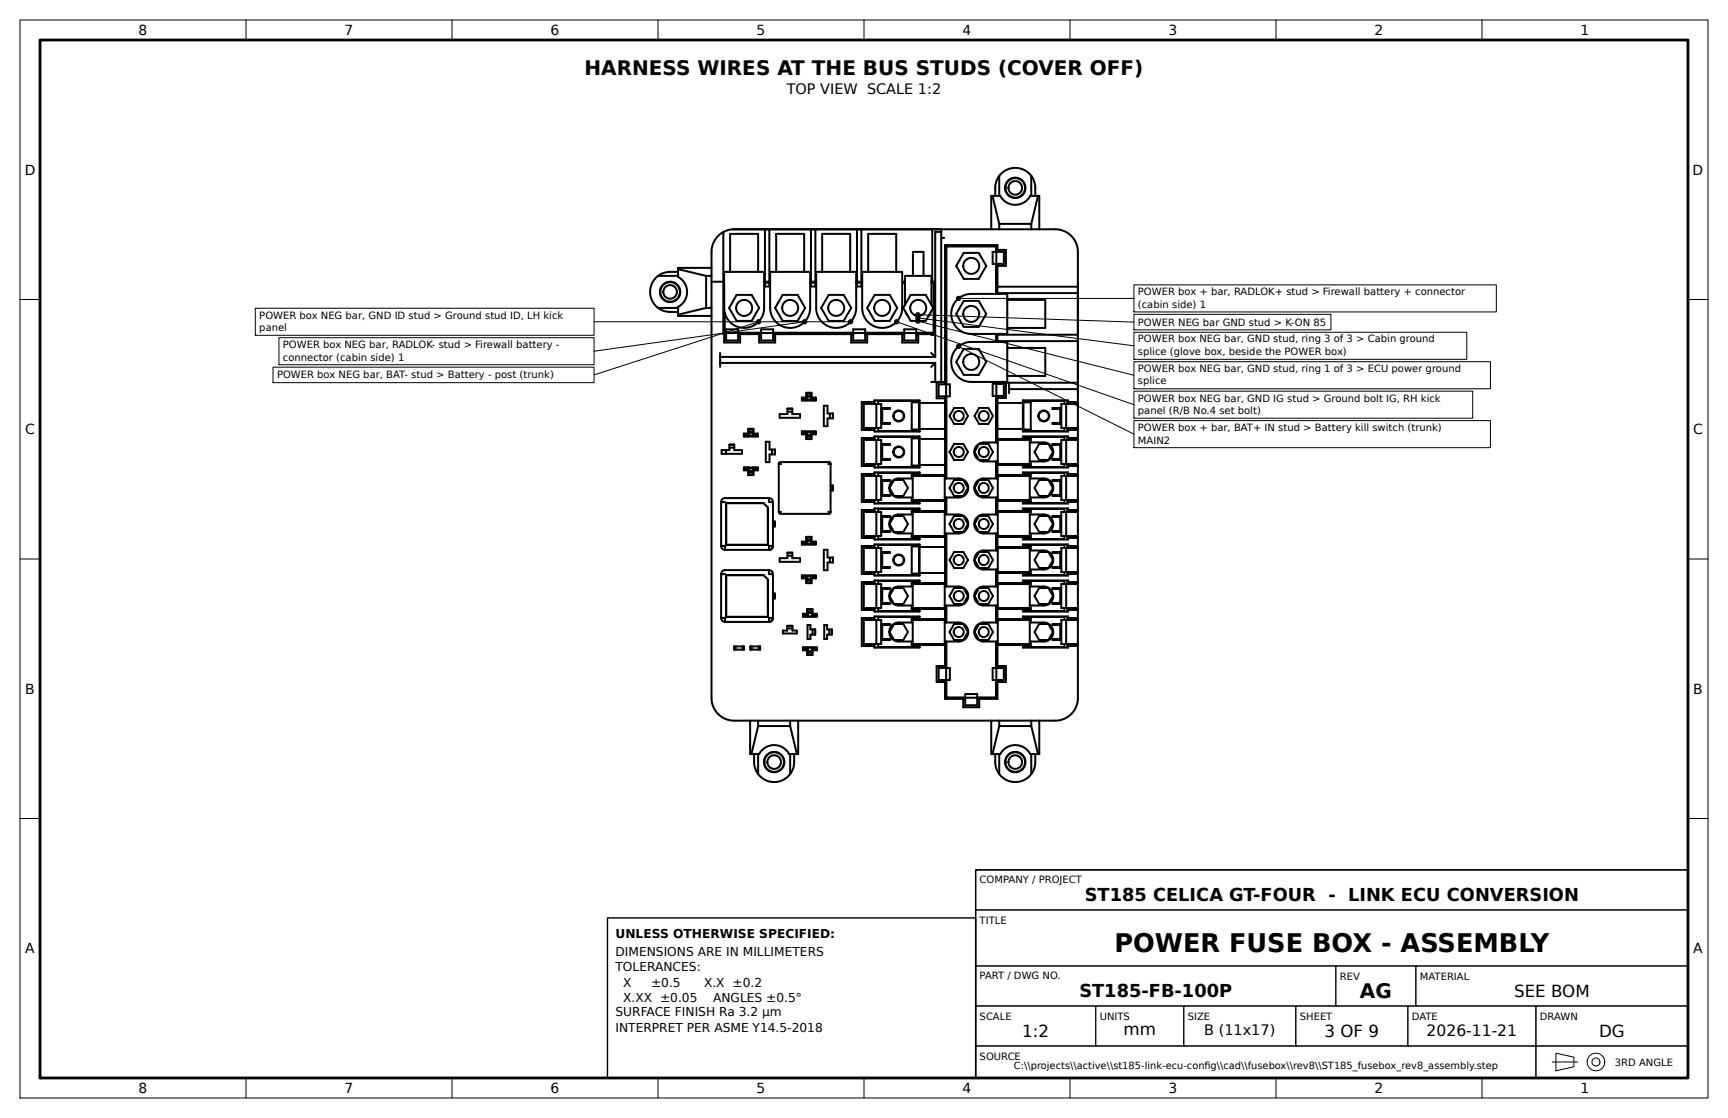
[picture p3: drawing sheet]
<svg xmlns="http://www.w3.org/2000/svg" width="432mm" height="279mm" viewBox="0 0 432 279" stroke-linecap="round" stroke-linejoin="round" font-family="sans-serif">
<g fill="none" stroke="#000" stroke-width=".5">
<path d="M180.7 58v25.5h.7M183.2 57.3h80.5a5.7 5.7 0 0 1 5.6 5.6v111.5a5.6 5.6 0 0 1-5.6 5.7h-80.3a5.6 5.6 0 0 1-5.6-5.7v-111.5a5.7 5.7 0 0 1 2.9-4.9M183.2 57.3l-1.3 .2-1.2 .5M183.4 57.3h-.2M191.1 57.3v14.3h1.1v-14.3M202.6 57.3v14.3h1.1v-14.3M214.1 57.3v14.3h1.1v-14.3M233 57.3v13.1M235.2 59.5h.7M235.2 57.9h-1.5v31.3M235.2 57.3v38.2M247.7 57.3v-8.3h2.2a4.3 4.3 0 0 0 7.5 0h2.3v8.3"/>
<path d="M248 49l1.7 7M249.7 44a5 5 0 0 1 8 0M249.7 44l-.6 .9-.3 1.1-.1 3M249.7 44v5M249.7 56v1.3M249.7 56h8M257.7 44l.6 .9 .3 1.1 .1 3M257.7 44v5M257.7 56v1.3M259.4 49l-1.7 7M164.4 68.9a5 5 0 0 0 0 8M164.4 76.9l1 .6 1.1 .4 2.9 .1"/>
<path d="M164.4 68.9h5M164.4 76.9h5M169.4 68h-2.9l-1.1 .4-1 .5M169.4 67.3l7 1.6M176.4 68.9h1.4M176.4 76.9h1.4M176.4 76.9l-7 1.7M176.4 68.9v8M177.8 67h-8.4v2.2a4.2 4.2 0 0 1 0 7.5v2.3h8.4M177.8 70.4h3.1M181.1 78.2v5.1M182.4 68v-9.5h7v9.5"/>
<path d="M182.4 68h7M182.4 68h-1.5v15.2M184.1 73.7h3.7l1.9 3.2-1.9 3.3h-3.7l-1.9-3.3zM189.4 68h1.5v8.9a5 5 0 0 1-5 5 5 5 0 0 1-5-5M190.9 70.4h1.5M190.9 70.8h.2M190.9 70.6h.2M191.1 70.7h1.1M192.2 70.8h.2M192.2 70.6h.2M193.9 68v-9.5h7v9.5M193.9 68h7"/>
<path d="M193.9 68h-1.5v8.9a5 5 0 0 0 5 5 5 5 0 0 0 5-5v-8.9h-1.5M195.6 73.7h3.7l1.9 3.2-1.9 3.3h-3.7l-1.9-3.3zM202.4 70.4h1.5M202.4 70.8h.2M202.4 70.6h.2M202.6 70.7h1.1M203.7 70.8h.2M203.7 70.6h.2M205.4 68v-9.5h7v9.5M205.4 68h7M205.4 68h-1.5v8.9a5 5 0 0 0 5 5 5 5 0 0 0 5-5v-8.9h-1.5M207.1 73.7h3.7l1.9 3.2-1.9 3.3h-3.7l-1.9-3.3z"/>
<path d="M213.9 70.4h1.5M213.9 70.8h.2M213.9 70.6h.2M214.1 70.7h1.1M215.2 70.8h.2M215.2 70.6h.2M216.9 68v-9.5h7v9.5M216.9 68h7M216.9 68h-1.5v8.9a5 5 0 0 0 5 5 5 5 0 0 0 5-5v-8.9h-1.5M218.6 73.7h3.7l1.9 3.2-1.9 3.3h-3.7l-1.9-3.3zM225.4 70.4h.7M225.4 70.8h.7"/>
<path d="M225.4 70.6h.7M226.3 78.1l.6 1M227.6 73.7h3.7l1.9 3.2-1.9 3.3h-3.7l-1.9-3.3zM228.1 68.9v-6h2.7v6M228.1 68.9h2.7M228.1 68.9h-2v7.3M230.8 68.9h2v7.3M232.6 78.1l-.6 1M232.8 70.4h.9M232.8 70.8h.6M232.8 70.6h.5M233.3 70.6v12.7"/>
<path d="M233.3 70.6l.1 .2M233.4 70.8v12.4M233.6 70.4v13.1h-4.7M236.3 61.6h12.7M236.3 61.6v34.4M236.5 61.4v34.6M236.5 61.4l-.2 .2M236.5 61.4h12.4M240.8 75.2h3.8l1.9 3.2-1.9 3.3h-3.8l-1.9-3.3zM240.8 63.2h3.8l1.9 3.2-1.9 3.3h-3.8l-1.9-3.3zM248 62.9h2.8v3.1h-2.8zM248.9 61.4v1.5"/>
<path d="M248.9 66v7.4M248.9 61.4l.1 .2M249 62.9v3.1M249 61.6v1.3M249 66v7.4M249.2 66v5.6M249.2 62.9v-1.6h-13.1l.1 34.7M249.2 62.4h2.1v4h-2.1M249.2 71.6v1.8M249.2 71.6h20.1M249.2 73.3h20.1M251.7 74.9h9.5v7h-9.5"/>
<path d="M251.7 74.9v7M251.7 74.9v-1.5h-9a5 5 0 0 0-5 5.1 5 5 0 0 0 5 5h9v-1.6M269.3 70.6v1M269.3 71.6v25.7M179.9 88.2v1M179.9 90.7v1M179.9 90.7h53.8M179.9 89.2v1.5M179.9 89.2h53.8M180.9 83.5v2.1h4v-2.1M180.9 83.2h.5M180.9 83.2l.2 .1"/>
<path d="M181.1 83.3h.3M181.4 83.2h3M181.4 82.3h3v2.8h-3zM184.4 83.5h5.8M184.4 83.2h5.8M184.4 83.3h5.8M189.7 83.5v2.1h4v-2.1M190.2 83.2h3M190.2 82.3h3v2.8h-3zM193.2 83.5h20M193.2 83.2h20M193.2 83.3h20"/>
<path d="M200.5 99.4v.7M201 99.6l-.5 .2M201 99.6v.5M201.4 99.6h-.4M201.5 99.1h1.3M201.5 98.2h1.3v1.2h1.1v.7h-3.5v-.7h1.1zM201.5 98.8h.1M201.5 98.9h1.3M201.6 98.9v-.5h1.1v.5M201.6 99.9h1M202.1 99.1l-.4 .1-.2 .3M202.1 99.1l.5 .1 .1 .3"/>
<path d="M202.7 98.8h.1M202.8 99.6h.5M203.3 99.6v.5M203.3 99.6l.5 .2M203.8 99.4l-.1 .7M212.7 83.5v2.1h4v-2.1M213.2 83.2h3M213.2 82.3h3v2.8h-3zM216.2 83.5h9.7M216.2 83.2h9.7M216.2 83.3h9.7M225.4 83.5v2.1h4v-2.1"/>
<path d="M225.9 82.3h3v2.8h-3zM225.9 83.2h3M228.9 80.2h1.1M228.9 83.2h4.5M228.9 83.3h4.4M232.7 83.7h1M232.7 95.5h1M232.7 88.2l1 1M233.4 83.2l-.1 .1M233.7 90.7l-1 1M233.7 90.7v4.8M233.7 95.5h1.5"/>
<path d="M234.5 96h2.8v3.1h-2.8zM235.2 95.5h.7M236.2 99.1l-.1 20.5M236.2 95.6h-2.2v3.9h2.2M236.3 99.1v20.5M236.4 96v3.1M236.5 99.1v20.5M240.8 87.2h3.8l1.9 3.2-1.9 3.3h-3.8l-1.9-3.3zM248 96h2.8v3h-2.8zM248.9 83.5v1.9M248.9 95.5v.5M248.9 99v11.6"/>
<path d="M249 96v3M249 83.5v1.9M249 95.5v.5M249 99v11.6M249.2 99v11.6M249.2 83.5v1.9M249.2 95.5v.5M249.2 83.6h20.1M249.2 85.3h20.1M249.2 95.6h20.1M251.3 95.6v3.9h-2.1M251.7 86.9h9.5v7h-9.5"/>
<path d="M251.7 86.9v7M251.7 86.9v-1.5h-9a5 5 0 0 0-5 5.1 5 5 0 0 0 5 5h9v-1.6M252.1 97.3v1M252.1 97.3h17.2M252.1 95.6v1.7M269.3 97.3v1M180.3 112.5h2v-1.4h1.2v1.4h1.9v.9h-5.1zM181.4 112.5v.9M182.3 111.9h1.2M185.9 116.8h3.5v.7h-1.1v1.2h-1.3v-1.2h-1.1zM186 117.1l.5 .2M186 108.4v.7"/>
<path d="M186 116.8v.7M186.5 108.6l-.5 .2M186.5 117.3h.4M186.5 108.6v.5M186.5 116.8v.5M186.9 116.8v.6h.2v-.6M186.9 108.5h.2v.6M186.9 108.5v.6M186.9 108.6h-.4M187 118.1h.1M187 107.2h1.3v1.2h1.1v.7h-3.5v-.7h1.1zM187 107.8h.1"/>
<path d="M187 118h1.3M187 117.8h1.3M187 107.9h1.3M187 108.1h1.3M187 117.4l.2 .3 .4 .1M187 108.5a.63 .63 0 0 1 .6-.4 .63 .63 0 0 1 .6 .4M187 108.1v.1M187.1 118v.5h1.1v-.5M187.1 107.9v-.5h1.1v.5M187.1 117h1M187.1 108.9h1M188.2 116.8l-.1 .6h.2l.1-.6"/>
<path d="M188.2 118.1h.1M188.2 107.8h.1M188.2 108.1l.1 .1M188.2 117.4l-.2 .3-.4 .1M188.3 108.5l.1 .6M188.3 108.5h-.2l.1 .6M188.3 108.6h.5M188.8 108.6v.5M188.8 116.8v.5M188.8 108.6l.5 .2M188.8 117.3h-.5M189.2 116.8l.1 .7"/>
<path d="M189.3 117.1l-.5 .2M189.3 108.4l-.1 .7M191.4 110.4h.9v1.9h1.3v1.3h-1.3v1.9h-.9zM192.9 112.3v1.3M194.6 116v11.9M194.8 103.5h2v-1.4h1.2v1.4h1.9v.9h-5.1zM195.1 115.5a.35 .35 0 0 1-.1 .4 .35 .35 0 0 1-.4 .1M195.1 115.5l-.4 .1-.1 .4M195.1 115.5h11.9M196.8 102.9h1.2M200.4 107.8h3.5v.7h-1.1v1.2h-1.3v-1.2h-1.1zM200.5 108.1l.5 .2"/>
<path d="M200.5 107.8v.7M201 108.3h.4M201 107.8v.5M201.4 107.8v.6h.2v-.6M201.4 100.1v-.6h.2v.6M201.5 109.1h.1M201.5 108.8h1.3M201.5 109h1.3M201.5 108.4l.2 .3 .4 .1M201.6 109v.5h1.1v-.5M201.6 108h1M202.7 107.8l-.1 .6h.2l.1-.6"/>
<path d="M202.7 100.1l-.1-.6h.2l.1 .6M202.7 109.1h.1M202.7 108.4l-.2 .3-.4 .1M203.3 107.8v.5M203.3 108.3h-.5M203.7 107.8l.1 .7M203.8 108.1l-.5 .2M205.9 101.4h.9v1.9h1.3v1.3h-1.3v1.9h-.9zM207 115.5a.35 .35 0 0 0 .1 .4 .35 .35 0 0 0 .4 .1M207 115.5l.4 .1 .1 .4M207.4 103.3v1.3M207.5 116v11.9"/>
<path d="M215.8 100.9h4.4v6h-4.4zM215.8 109.9h4.4v6h-4.4zM215.8 118.9h4.4v6h-4.4zM218.5 100.9v-.9h11.3v7.8h-11.3v-.9M218.5 109.9v-.9h11.3v7.8h-11.3v-.9M218.5 118.9v-.9h11.3v.9M218.5 100.4h-3.2v7h3.2M218.5 109.5h-3.2v6.9h3.2M218.5 118.5h-3.2v6.9h3.2M219 100.9v6M219 109.9v6M219 118.9v6"/>
<path d="M219.4 100.9v-.7h8.4v7.5h-8.4v-.8M219.4 109.9v-.7h8.4v7.5h-8.4v-.8M219.4 118.9v-.7h8.4v1.4M220.2 119.9h2.2M220.2 115h2.2M220.2 110.9h2.2M220.2 106h2.2M220.2 102h2.2M220.3 102v4M220.3 110.9v4.1M220.3 119.9v4.1M220.4 114.7h2"/>
<path d="M220.4 111.2h2M220.4 105.7h2M220.4 102.2h2M220.4 102v4M220.4 110.9v4.1M220.4 119.9v4.1M221.9 102v.2M221.9 105.7v.3M221.9 110.9v.3M221.9 114.7v.3M221.9 119.9v.3M223.4 119.9h2.3l1.2 2-1.2 2.1h-2.3l-1.1-2.1z"/>
<path d="M227.8 109.2h2M227.8 118.2h2M227.8 100.2h2M227.8 107.6h2M227.8 116.6h2M227.8 100.4h1.8v7.1h-1.8M227.8 109.4h1.8v7.1h-1.8M227.8 118.4h1.8v.5M227.8 118.5h1.8M227.8 116.4h1.8M227.8 109.5h1.8M227.8 107.4h1.8"/>
<path d="M227.8 100.5h1.8M228.1 119.6h-3.5a2.38 2.38 0 0 0-2.4 2.4 2.38 2.38 0 0 0 2.4 2.3h3.5M228.1 118.9h8v6h-8zM229.6 100.7h.2M229.6 107.1h.2M229.6 109.7h.2M229.6 116.1h.2M229.6 118.7h.2M229.8 118.7h6.3M229.8 116.2h6.3M229.8 109.7h6.3M229.8 107.2h6.3"/>
<path d="M229.8 100.7h6.3M236.1 119.6h3.5a2.38 2.38 0 0 1 2.3 2.4 2.38 2.38 0 0 1-2.3 2.3h-3.5M238.4 119.9h2.3l1.2 2-1.2 2.1h-2.3l-1.1-2.1zM238.4 110.9h2.3l1.2 2-1.2 2.1h-2.3l-1.1-2.1zM238.4 102h2.3l1.2 1.9-1.2 2.1h-2.3l-1.1-2.1zM244.7 119.9h2.3l1.1 2-1.1 2.1h-2.3l-1.2-2.1zM244.7 110.9h2.3l1.1 2-1.1 2.1h-2.3l-1.2-2.1zM244.7 102h2.3l1.1 1.9-1.1 2.1h-2.3l-1.2-2.1zM248.9 115.3v4.3M249 115.3v4.3M249.2 115.3v4.3M249.2 118.7h6.4"/>
<path d="M249.2 116.2h6.4M249.2 109.7h6.4M249.2 107.2h6.4M249.2 100.7h6.4M249.3 110.6h-3.5a2.38 2.38 0 0 0-2.4 2.4 2.38 2.38 0 0 0 2.4 2.3h3.5M249.3 119.6h-3.5a2.38 2.38 0 0 0-2.4 2.4 2.38 2.38 0 0 0 2.4 2.3h3.5M249.3 109.9h8v6h-8zM249.3 118.9h8v6h-8zM255.6 100.7h.1M255.6 107.1h.1M255.6 109.7h.1M255.6 109.2h2"/>
<path d="M255.6 116.1h.1M255.6 118.5h.1M255.6 118.2h2M255.6 115.9v.9h11.3v-.4M255.6 100.2h2M255.6 107.6h2M255.6 116.6h2M255.7 115.9v.6h1.9M255.7 118.5h1.9M255.7 116.4h1.9M255.7 109.5h1.9M255.7 107.4h1.9"/>
<path d="M255.7 100.5h1.9M257.3 110.6h3.5a2.38 2.38 0 0 1 2.4 2.4 2.38 2.38 0 0 1-2.4 2.3h-3.5M257.3 119.6h3.5a2.38 2.38 0 0 1 2.4 2.4 2.38 2.38 0 0 1-2.4 2.3h-3.5M257.6 118.4h-1.9v.5M257.6 115.3v1.4h8.3v-.8M257.6 109.4h-1.9v.5M257.6 100.4h-1.9v7.1h1.9M259.7 119.9h2.3l1.1 2-1.1 2.1h-2.3l-1.2-2.1zM259.7 110.9h2.3l1.1 2-1.1 2.1h-2.3l-1.2-2.1zM262.9 114.7h2.2M262.9 111.2h2.2M262.9 105.7h2"/>
<path d="M262.9 102.2h2M262.9 119.9h2.3M262.9 115h2.3M262.9 110.9h2.3M262.9 106h2.3M262.9 102h2.3M263.4 102v.2M263.4 105.7v.3M263.4 110.9v.3M263.4 114.7v.3M263.4 119.9v.3M264.9 102v4"/>
<path d="M264.9 110.9v4.1M264.9 119.9v4.1M265.1 102v4M265.1 110.9v4.1M265.1 119.9v4.1M265.9 118.9v-.7h-8.3v1.4M265.9 109.9v-.7h-8.3v1.4M265.9 100.9v-.7h-8.3v7.5h8.3v-.8M266.4 100.9v6M266.4 109.9v6M266.4 118.9v6M266.7 115.9v.5h2.6"/>
<path d="M266.7 106.9v.5h2.6M266.9 100.4v-.4h-11.3v7.8h11.3v-.4M266.9 109.5v-.5h-11.3v.9M266.9 118.5v-.5h-11.3v.9M267 100.4v.5M267 106.9v.5M267 109.5v.4M267 115.9v.5M267 118.5v.4M267.2 100.4v.5M267.2 106.9v.5M267.2 109.5v.4"/>
<path d="M267.2 115.9v.5M267.2 118.5v.4M269.3 100.9h-4.1v6h4.1M269.3 109.9h-4.1v6h4.1M269.3 118.9h-4.1v6h4.1M269.3 118.5h-2.6v.4M269.3 109.5h-2.6v.4M269.3 100.4h-2.6v.5M180.2 136.4a1 1 0 0 0 1 1M180.2 125.5h1M180.2 136.4h.5a.45 .45 0 0 1 .5 .2 .45 .45 0 0 1 0 .5v.3M180.2 125.5v10.9"/>
<path d="M181.2 137.4h10.9M181.4 125.7v10.5M181.4 136.2h10.5M181.4 125.7h9.4l1.1 1.1v9.4M181.4 125.7l.1 .1M181.5 125.8v10.3M181.5 125.8h9.3M181.5 136.1h10.4M181.5 136.1l-.1 .1M191.9 126.8v9.3M191.9 136.1v.1M192.1 124.5h-10.9a1 1 0 0 0-1 1"/>
<path d="M192.1 124.5a1 1 0 0 1 1 1M192.1 124.5v.4a.45 .45 0 0 0 .2 .6 .45 .45 0 0 0 .6 0h.2M193.1 136.4a1 1 0 0 1-1 1M193.1 136.4h-.4a.45 .45 0 0 0-.6 .2 .45 .45 0 0 0 0 .5v.3M193.1 130.3h.5v1.3h-.5M193.1 125.5v10.9M193.1 130.4l.4 .2v.7l-.4 .2M194.6 127.9l.1 .4 .4 .1M194.6 127.9a.35 .35 0 0 1 .5 .1 .35 .35 0 0 1 0 .4M194.8 139.5h2v-1.4h1.2v1.4h1.9v.9h-5.1zM195.1 128.4h11.9M196.8 138.9h1.2"/>
<path d="M200.5 135.4v.7M201 135.6l-.5 .2M201 135.6v.5M201.4 135.6h-.4M201.5 134.2h1.3v1.2h1.1v.7h-3.5v-.7h1.1zM201.5 134.9h1.3M201.5 134.8h.1M201.5 135.1h1.3M201.5 135.1v.1M201.6 134.9v-.5h1.1v.5M201.6 135.9v.2M201.6 135.9v-.4h-.2v.6"/>
<path d="M201.6 135.9h1M202.1 135.1l-.4 .1-.2 .3M202.1 135.1l.5 .1 .1 .3M202.6 135.9v-.4h.2l.1 .6M202.6 135.9l.1 .2M202.7 134.8h.1M202.7 135.1l.1 .1M202.8 135.6h.5M203.3 135.6v.5M203.3 135.6l.5 .2M203.8 135.4l-.1 .7M205.9 137.4h.9v1.9h1.3v1.3h-1.3v1.9h-.9z"/>
<path d="M207.4 139.3v1.3M207.5 127.9a.35 .35 0 0 0-.4 .1 .35 .35 0 0 0-.1 .4M207.5 127.9l-.1 .4-.4 .1M207.5 121.3h.6v1.3h-.6M207.5 121.4l.5 .2v.7l-.5 .2M215.8 127.9h4.4v6h-4.4zM215.8 136.9h4.4v6h-4.4zM218.5 124.9v.9h11.3v-.9M218.5 127.9v-.9h11.3v.9M218.5 133.9v1h11.3v-1M218.5 136.9v-.9h11.3v7.9h-11.3v-1M218.5 127.5h-3.2v6.9h3.2"/>
<path d="M218.5 136.5h-3.2v6.9h3.2M219 127.9v6M219 136.9v6M219.4 127.9v-.7h8.4v1.4M219.4 136.9v-.7h8.4v7.5h-8.4v-.8M220.2 137.9h2.2M220.2 133h2.2M220.2 128.9h2.2M220.2 124h2.2M220.3 132.7h2.1M220.3 129.2h2.1M220.3 123.7h2.1"/>
<path d="M220.3 120.2h2.1M220.3 128.9v4.1M220.3 137.9v4.1M220.4 138.2h2M220.4 128.9v4.1M220.4 137.9v4.1M221.9 123.7v.3M221.9 128.9v.3M221.9 132.7v.3M221.9 137.9v.3M223.4 128.9h2.3l1.2 2-1.2 2.1h-2.3l-1.1-2.1zM227.8 125.4h1.8"/>
<path d="M227.8 127.2h2M227.8 136.2h2M227.8 125.6h2M227.8 134.6h2M227.8 124.3v1.4h-8.4v-.8M227.8 133.3v1.4h-8.4v-.8M227.8 127.4h1.8v.5M227.8 136.4h1.8v7.1h-1.8M227.8 136.5h1.8M227.8 134.4h1.8M227.8 127.5h1.8M228.1 128.6h-3.5a2.38 2.38 0 0 0-2.4 2.4 2.38 2.38 0 0 0 2.4 2.3h3.5"/>
<path d="M228.1 127.9h8v6h-8zM229.6 127.7h.2M229.6 134.2h.2M229.6 136.7h.2M229.6 125.2h.2M229.6 124.9v.6h-1.8M229.6 133.9v.6h-1.8M229.8 136.7h6.3M229.8 134.2h6.3M229.8 127.7h6.3M229.8 125.2h6.3M236.1 128.6h3.5a2.38 2.38 0 0 1 2.3 2.4 2.38 2.38 0 0 1-2.3 2.3h-3.5"/>
<path d="M236.1 124.3v4.3M236.1 133.3v13.3M236.3 124.3v4.3M236.3 133.3v13.3M236.5 124.3v4.3M236.5 133.3v13.3M238.4 137.9h2.3l1.2 2-1.2 2.1h-2.3l-1.1-2.1zM238.4 128.9h2.3l1.2 2-1.2 2.1h-2.3l-1.1-2.1zM244.7 137.9h2.3l1.1 2-1.1 2.1h-2.3l-1.2-2.1zM244.7 128.9h2.3l1.1 2-1.1 2.1h-2.3l-1.2-2.1zM248.9 124.3v4.3M248.9 133.3v4.3"/>
<path d="M249 124.3v4.3M249 133.3v4.3M249.2 124.3v4.3M249.2 133.3v4.3M249.2 136.7h6.4M249.2 134.2h6.4M249.2 127.7h6.4M249.2 125.2h6.4M249.3 128.6h-3.5a2.38 2.38 0 0 0-2.4 2.4 2.38 2.38 0 0 0 2.4 2.3h3.5M249.3 137.6h-3.5a2.38 2.38 0 0 0-2.4 2.4 2.38 2.38 0 0 0 2.4 2.3h3.5M249.3 127.9h8v6h-8zM249.3 136.9h8v6h-8z"/>
<path d="M255.6 127.7h.1M255.6 127.2h2M255.6 134.2h.1M255.6 136.7h.1M255.6 136.2h2M255.6 124.9v.9h11.3v-.4M255.6 133.9v1h11.3v-.5M255.6 125.6h2M255.6 134.6h2M255.7 133.9v.6h1.9M255.7 124.9v.6h1.9M255.7 136.5h1.9"/>
<path d="M255.7 134.4h1.9M255.7 127.5h1.9M257.3 128.6h3.5a2.38 2.38 0 0 1 2.4 2.4 2.38 2.38 0 0 1-2.4 2.3h-3.5M257.3 137.6h3.5a2.38 2.38 0 0 1 2.4 2.4 2.38 2.38 0 0 1-2.4 2.3h-3.5M257.6 125.4h-2M257.6 136.4h-1.9v.5M257.6 133.3v1.4h8.3v-.8M257.6 127.4h-1.9v.5M257.6 124.3v1.4h8.3v-.8M259.7 137.9h2.3l1.1 2-1.1 2.1h-2.3l-1.2-2.1zM259.7 128.9h2.3l1.1 2-1.1 2.1h-2.3l-1.2-2.1zM262.9 138.2h2.2"/>
<path d="M262.9 132.7h2.2M262.9 129.2h2.2M262.9 123.7h2M262.9 120.2h2M262.9 137.9h2.3M262.9 133h2.3M262.9 128.9h2.3M262.9 124h2.3M263.4 123.7v.3M263.4 128.9v.3M263.4 132.7v.3M263.4 137.9v.3"/>
<path d="M264.9 128.9v4.1M264.9 137.9v4.1M265.1 128.9v4.1M265.1 137.9v4.1M265.9 136.9v-.7h-8.3v1.4M265.9 127.9v-.7h-8.3v1.4M266.4 127.9v6M266.4 136.9v6M266.7 133.9v.5h2.6M266.7 124.9v.5h2.6M266.9 127.5v-.5h-11.3v.9M266.9 136.5v-.5h-11.3v.9"/>
<path d="M267 124.9v.5M267 127.5v.4M267 133.9v.5M267 136.5v.4M267.2 124.9v.5M267.2 127.5v.4M267.2 133.9v.5M267.2 136.5v.4M269.3 127.9h-4.1v6h4.1M269.3 136.9h-4.1v6h4.1M269.3 136.5h-2.6v.4M269.3 127.5h-2.6v.4"/>
<path d="M180.2 154.4a1 1 0 0 0 1 1M180.2 143.5h1M180.2 154.4h.5a.45 .45 0 0 1 .5 .2 .45 .45 0 0 1 0 .5v.3M180.2 143.5v10.9M181.2 155.4h10.9M181.4 143.7v10.5M181.4 154.2h10.5M181.4 143.7h9.4l1.1 1.1v9.4M181.4 143.7l.1 .1M181.5 143.8v10.3M181.5 154.1h10.4M181.5 143.8h9.3"/>
<path d="M181.5 154.1l-.1 .1M191.9 144.8v9.3M191.9 154.1v.1M192.1 142.5h-10.9a1 1 0 0 0-1 1M192.1 142.5a1 1 0 0 1 1 1M192.1 142.5v.4a.45 .45 0 0 0 .2 .6 .45 .45 0 0 0 .6 0h.2M193.1 154.4a1 1 0 0 1-1 1M193.1 154.4h-.4a.45 .45 0 0 0-.6 .2 .45 .45 0 0 0 0 .5v.3M193.1 148.3h.5v1.3h-.5M193.1 143.5v10.9M193.1 148.4l.4 .2v.7l-.4 .2M196.7 156.4h1.3v1.2h1.1v.7h-3.5v-.7h1.1z"/>
<path d="M196.7 157h1.3M200.4 143.8h3.5v.7h-1.1v1.2h-1.3v-1.2h-1.1zM200.5 144.1l.5 .2M200.5 143.8v.7M200.7 153.4l.1 .7M201 144.3h.4M201 143.8v.5M201.2 153.7l-.5 .1M201.2 153.7v.4M201.4 143.8v.6h.2v-.6M201.5 145.1h.1M201.5 144.7v.1"/>
<path d="M201.5 145h1.3M201.5 144.8h1.3M201.5 144.4l.2 .3 .4 .1M201.6 145v.5h1.1v-.5M201.6 144h1M201.6 154.1l.1-.5h.2l-.1 .5M201.7 153.6l-.5 .1M201.7 152.2h1.3v1.2h1.1v.7h-3.5v-.7h1.1zM201.7 152.9h.1M201.7 152.9h1.3M201.7 153.1h1.3M201.8 156.2h.7v1.1h1.2v1.3h-1.2v1.1h-.7z"/>
<path d="M201.8 153.1l-.1 .1M201.8 152.9v-.5h1.1v.5M201.8 154.1h1.1M202.4 153.1l-.5 .1-.1 .4M202.4 153.1l.4 .2 .2 .3M202.7 143.8l-.1 .6h.2l.1-.6M202.7 145.1h.1M202.7 144.4l-.2 .3-.4 .1M202.8 144.7l-.1 .1M202.9 154.1v-.5h.2v.5M202.9 152.9h.1M203 153.1v.1"/>
<path d="M203 157.3v1.3M203.1 153.6l.4 .1M203.3 143.8v.5M203.3 144.3h-.5M203.5 153.7v.4M203.5 153.7l.5 .1M203.7 143.8l.1 .7M203.8 144.1l-.5 .2M204 153.4v.7M206 156.2h.7v1.1h1.2v1.3h-1.2v1.1h-.7zM207.2 157.3v1.3M215.8 145.9h4.4v6h-4.4z"/>
<path d="M215.8 154.9h4.4v6h-4.4zM218.5 154.5h-3.2v6.9h3.2M218.5 145.9v-.9h11.3v.9M218.5 151.9v1h11.3v-1M218.5 154.9v-.9h11.3v.9M218.5 145.5h-3.2v6.9h3.2M219 145.9v6M219 154.9v6M219.4 151.9v.8l10.4-.1M219.4 145.9v-.7h8.4v1.4M219.4 154.9v-.7h8.4v1.4M220.2 160h2.2"/>
<path d="M220.2 155.9h2.2M220.2 151h2.2M220.2 146.9h2.2M220.2 142h2.2M220.3 159.7h2.1M220.3 156.2h2.1M220.3 150.7h2.1M220.3 147.2h2.1M220.3 146.9v4.1M220.3 155.9v4.1M220.4 141.7h2M220.4 146.9v4.1"/>
<path d="M220.4 155.9v4.1M221.9 141.7v.3M221.9 146.9v.3M221.9 150.7v.3M221.9 155.9v.3M221.9 159.7v.3M223.4 155.9h2.3l1.2 2-1.2 2.1h-2.3l-1.1-2.1zM223.4 146.9h2.3l1.2 2-1.2 2.1h-2.3l-1.1-2.1zM227.8 145.2h2M227.8 154.2h2M227.8 154.4h1.8v.5M227.8 143.6h2"/>
<path d="M227.8 151.3v1.4M227.8 145.4h1.8v.5M227.8 154.5h1.8M227.8 152.4h1.8M227.8 145.5h1.8M227.8 143.4h1.8M228.1 146.6h-3.5a2.38 2.38 0 0 0-2.4 2.4 2.38 2.38 0 0 0 2.4 2.3h3.5M228.1 155.6h-3.5a2.38 2.38 0 0 0-2.4 2.4 2.38 2.38 0 0 0 2.4 2.3h3.5M228.1 145.9h8v6h-8zM228.1 154.9h8v6h-8zM229.6 143.2h.2M229.6 145.7h.2"/>
<path d="M229.6 152.2h6.5M229.6 154.7h.2M229.6 151.9v.6h-1.8M229.8 154.7h6.3M229.8 145.7h6.3M229.8 143.2h6.3M236.1 146.6h3.5a2.38 2.38 0 0 1 2.3 2.4 2.38 2.38 0 0 1-2.3 2.3h-3.5M236.1 155.6h3.5a2.38 2.38 0 0 1 2.3 2.4 2.38 2.38 0 0 1-2.3 2.3h-3.5M236.1 151.3v4.3M236.3 151.3v4.3M236.5 151.3v4.3M238.4 155.9h2.3l1.2 2-1.2 2.1h-2.3l-1.1-2.1z"/>
<path d="M238.4 146.9h2.3l1.2 2-1.2 2.1h-2.3l-1.1-2.1zM244.7 155.9h2.3l1.1 2-1.1 2.1h-2.3l-1.2-2.1zM244.7 146.9h2.3l1.1 2-1.1 2.1h-2.3l-1.2-2.1zM248.9 142.3v4.3M248.9 151.3v4.3M249 142.3v4.3M249 151.3v4.3M249.2 142.3v4.3M249.2 151.3v4.3M249.2 154.7h6.4M249.2 145.7h6.4M249.2 143.2h6.4"/>
<path d="M249.3 146.6h-3.5a2.38 2.38 0 0 0-2.4 2.4 2.38 2.38 0 0 0 2.4 2.3h3.5M249.3 155.6h-3.5a2.38 2.38 0 0 0-2.4 2.4 2.38 2.38 0 0 0 2.4 2.3h3.5M249.3 145.9h8v6h-8zM249.3 154.9h8v6h-8zM255.6 143.2h.1M255.6 145.7h.1M255.6 145.2h2M255.6 154.7h.1M255.6 154.2h2M255.6 142.9v1h11.3v-.5M255.6 151.9v1h11.3v-.5M255.6 143.6h2"/>
<path d="M255.7 152.2h-6.5M255.7 151.9v.6h1.9M255.7 142.9v.6h1.9M255.7 154.5h1.9M255.7 152.4h1.9M255.7 145.5h1.9M255.7 143.4h1.9M257.3 146.6h3.5a2.38 2.38 0 0 1 2.4 2.4 2.38 2.38 0 0 1-2.4 2.3h-3.5M257.3 155.6h3.5a2.38 2.38 0 0 1 2.4 2.4 2.38 2.38 0 0 1-2.4 2.3h-3.5M257.6 154.4h-1.9v.5M257.6 145.4h-1.9v.5M257.6 142.3v1.4h8.3v-.8"/>
<path d="M257.6 151.3v1.4M259.7 155.9h2.3l1.1 2-1.1 2.1h-2.3l-1.2-2.1zM259.7 146.9h2.3l1.1 2-1.1 2.1h-2.3l-1.2-2.1zM262.9 159.7h2.2M262.9 156.2h2.2M262.9 150.7h2.2M262.9 147.2h2.2M262.9 141.7h2.2M262.9 160h2.3M262.9 155.9h2.3M262.9 151h2.3M262.9 146.9h2.3"/>
<path d="M262.9 142h2.3M263.4 141.7v.3M263.4 146.9v.3M263.4 150.7v.3M263.4 155.9v.3M263.4 159.7v.3M264.9 146.9v4.1M264.9 155.9v4.1M265.1 146.9v4.1M265.1 155.9v4.1M265.9 151.9v.8l-10.3-.1M265.9 154.9v-.7h-8.3v1.4"/>
<path d="M265.9 145.9v-.7h-8.3v1.4M266.4 145.9v6M266.4 154.9v6M266.7 151.9v.5h2.6M266.7 142.9v.5h2.6M266.9 145.5v-.5h-11.3v.9M266.9 154.5v-.5h-11.3v.9M267 142.9v.5M267 145.5v.4M267 151.9v.5M267 154.5v.4M267.2 142.9v.5"/>
<path d="M267.2 145.5v.4M267.2 151.9v.5M267.2 154.5v.4M269.3 145.9h-4.1v6h4.1M269.3 154.9h-4.1v6h4.1M269.3 154.5h-2.6v.4M269.3 145.5h-2.6v.4M183.5 161.6h2.4v.7h-2.4zM183.8 161.6v.7M185.5 161.6v.7M187.5 161.6h2.4v.7h-2.4zM187.9 161.6v.7"/>
<path d="M189.6 161.6v.7M200.6 161.8h3.5v.7h-1.1v1.2h-1.3v-1.2h-1.1zM200.7 162.1l.5 .1M200.8 161.8l-.1 .7M201.2 162.2l.5 .1M201.2 161.8v.4M201.6 161.8l.1 .5h.2l-.1-.5M201.7 163h.1M201.7 162.7l.1 .1M201.7 163h1.3M201.7 162.8h1.3M201.8 162.3l.1 .3 .5 .2"/>
<path d="M201.8 163v.5h1.1v-.5M202.9 161.8v.5h.2v-.5M202.9 163h.1M203 162.3l-.2 .4-.4 .1M203 162.7v.1M203.5 161.8v.4M203.5 162.2l-.4 .1M204 161.8v.7M204 162.1l-.5 .1M218.5 160.9v1h11.3v-1M219.4 160.9v.8l10.4-.1M227.8 160.3v1.4"/>
<path d="M227.8 161.4h1.8M229.6 161.2h6.5M229.6 160.9v.6h-1.8M234.5 166.9h2.8v3h-2.8zM236.1 160.3l.1 6.6M236.2 166.5h-2.2v3.9h2.2M236.2 169.9l-.1 4.7h5.1M236.3 174.3h4.9M236.3 174.3l.2 .1M236.3 160.3v6.6M236.3 169.9v4.4M236.4 166.9v3"/>
<path d="M236.5 160.3v6.6M236.5 169.9v4.5M236.5 174.4h4.7M240.7 174.6v2.1h4v-2.1M241.2 173.4h3v2.8h-3zM241.2 174.4h3M244.2 174.3h4.8M244.2 174.4h4.7M248 166.9h2.8v3h-2.8zM248.9 160.3v6.6M248.9 169.9v4.5M249 166.9v3"/>
<path d="M249 174.3l-.1 .1M249 160.3v6.6M249 169.9v4.4M249.2 169.9v4.7h-5M249.2 166.5h2.1v3.9h-2.1M249.2 160.3v6.6M255.6 160.9v1h11.3v-.5M255.7 161.2h-6.5M255.7 160.9v.6h1.9M255.7 161.4h1.9M257.6 160.3v1.4M265.9 160.9v.8l-10.3-.1"/>
<path d="M266.7 160.9v.5h2.6M267 160.9v.5M267.2 160.9v.5M187.4 180.1v8.3h2.3a4.3 4.3 0 0 1 7.5 0h2.2v-8.3M188.4 188.4l.1 3 .4 1.1 .5 .9M189.4 193.4a5 5 0 0 0 8 0M189.4 181.5h8M189.4 180.1v1.4M189.4 188.4v5M189.4 181.5l-1.6 6.9M197.4 180.1v1.4M197.4 188.4v5"/>
<path d="M197.4 181.5l1.7 6.9M198.4 188.4v3l-.4 1.1-.6 .9M247.7 180.1v8.3h2.2a4.3 4.3 0 0 1 7.5 0h2.3v-8.3M248.7 188.4l.1 3 .3 1.1 .6 .9M249.7 193.4a5 5 0 0 0 8 0M249.7 180.1v1.4M249.7 188.4v5M249.7 181.5h8M249.7 181.5l-1.7 6.9M257.7 180.1v1.4M257.7 188.4v5M257.7 181.5l1.7 6.9"/>
<path d="M258.7 188.4l-.1 3-.3 1.1-.6 .9"/>
<circle cx="253.7" cy="46.9" r="1.7"/>
<circle cx="253.7" cy="46.9" r="2.45"/>
<circle cx="253.7" cy="46.9" r="2.55"/>
<circle cx="167.4" cy="72.9" r="1.7"/>
<circle cx="167.4" cy="72.9" r="2.45"/>
<circle cx="167.4" cy="73" r="2.55"/>
<circle cx="185.9" cy="76.9" r="2"/>
<circle cx="197.4" cy="76.9" r="2"/>
<circle cx="208.9" cy="76.9" r="2"/>
<circle cx="220.4" cy="76.9" r="2"/>
<circle cx="229.4" cy="76.9" r="2"/>
<circle cx="242.7" cy="78.5" r="2"/>
<circle cx="242.7" cy="66.5" r="2"/>
<circle cx="242.7" cy="90.5" r="2"/>
<circle cx="224.6" cy="113" r="1.25"/>
<circle cx="224.6" cy="104" r="1.25"/>
<circle cx="224.6" cy="112.9" r="1.37"/>
<circle cx="224.6" cy="103.9" r="1.37"/>
<circle cx="239.6" cy="113" r="1.25"/>
<circle cx="239.6" cy="104" r="1.25"/>
<circle cx="245.8" cy="113" r="1.25"/>
<circle cx="245.8" cy="104" r="1.25"/>
<circle cx="260.8" cy="104" r="1.38"/>
<circle cx="260.8" cy="104" r="1.25"/>
<circle cx="224.6" cy="140" r="1.25"/>
<circle cx="224.6" cy="139.9" r="1.37"/>
<circle cx="239.6" cy="122" r="1.25"/>
<circle cx="239.6" cy="140" r="1.25"/>
<circle cx="239.6" cy="131" r="1.25"/>
<circle cx="245.8" cy="122" r="1.25"/>
<circle cx="245.8" cy="131" r="1.25"/>
<circle cx="245.8" cy="140" r="1.25"/>
<circle cx="239.6" cy="158" r="1.25"/>
<circle cx="239.6" cy="149" r="1.25"/>
<circle cx="245.8" cy="158" r="1.25"/>
<circle cx="245.8" cy="149" r="1.25"/>
<circle cx="193.4" cy="190.4" r="1.7"/>
<circle cx="193.4" cy="190.4" r="2.45"/>
<circle cx="193.4" cy="190.4" r="2.55"/>
<circle cx="253.7" cy="190.4" r="1.7"/>
<circle cx="253.7" cy="190.4" r="2.45"/>
<circle cx="253.7" cy="190.4" r="2.55"/>
</g>
<g fill="none" stroke="#000" stroke-width=".25">
<path d="M5 5h421.8v269.4h-421.8zM61.5 5v5M112.9 5v5M164.4 5v5M215.9 5v5M267.4 5v5M318.9 5v5M370.3 5v5M5 74.8h5M63.8 77h84.7v6.8h-84.7zM229.3 78.7l54 1.8M229.3 79.5l54 6.9"/>
<path d="M239.5 74.6h43.8M283.3 71.2h90.6v6.8h-90.6zM283.3 78.6h49.3v3.8h-49.3zM421.8 74.8h5M68.2 91.8h80.3v3.8h-80.3zM69.7 84.4h78.8v6.8h-78.8zM148.5 80.4h64.1M189.6 80.4l-41.1 13.3M201.1 80.4l-52.6 7.4M224.1 80.4l59.2 20.7M229.3 80.3l54 13.5M239.5 86.6l43.8 21.9"/>
<path d="M283.3 83h83.2v6.8h-83.2zM283.3 90.4h89.1v6.8h-89.1zM283.3 97.8h84.7v6.7h-84.7zM283.3 105.1h89.1v6.8h-89.1zM5 139.7h5M421.8 139.7h5M5 204.5h5M243.8 217.4h178v10h-178zM421.8 204.5h5M243.8 227.4h178v14h-178zM243.8 241.4h90v10h-90zM243.8 251.4h30v10h-30z"/>
<path d="M273.8 251.4h22v10h-22zM295.8 251.4h28v10h-28zM323.8 251.4h28v10h-28zM333.8 241.4h20v10h-20zM351.8 251.4h32v10h-32zM353.8 241.4h68v10h-68zM383.8 251.4h38v10h-38zM61.5 269.4v5M112.9 269.4v5M164.4 269.4v5M215.9 269.4v5M243.8 261.4h140v8h-140z"/>
<path d="M267.4 269.4v5M318.9 269.4v5M370.3 269.4v5M383.8 261.4h38v8h-38zM388.8 263.2l4.5 1v2.4l-4.5 1z"/>
<circle cx="398.8" cy="265.4" r="2.2"/>
<circle cx="398.8" cy="265.4" r="1"/>
</g>
<g fill="none" stroke="#000" stroke-width=".35">
<path d="M243.8 217.4h178v52h-178zM151.8 229.4h92v40h-92z"/>
<circle cx="229.3" cy="78.7" r=".5"/>
<circle cx="229.3" cy="79.5" r=".5"/>
<circle cx="239.5" cy="74.6" r=".5"/>
<circle cx="189.6" cy="80.4" r=".5"/>
<circle cx="201.1" cy="80.4" r=".5"/>
<circle cx="212.6" cy="80.4" r=".5"/>
<circle cx="224.1" cy="80.4" r=".5"/>
<circle cx="229.3" cy="80.3" r=".5"/>
<circle cx="239.5" cy="86.6" r=".5"/>
</g>
<path d="M10 10h411.8v259.4h-411.8z" fill="none" stroke="#000" stroke-width=".7"/>
<path d="M387.8 265.4h6.5" fill="none" stroke="#000" stroke-width=".25" stroke-dasharray="8 1.5 1.5 1.5" stroke-linecap="butt"/>
<path d="M229 78.2l.9 .5-.9 .4zM229 79l.9 .5-.9 .4zM239.2 74.1l.9 .5-.9 .5zM189.3 79.9l.8 .5-.8 .5zM200.8 79.9l.8 .5-.8 .5zM212.3 79.9l.8 .5-.8 .5zM223.8 79.9l.8 .5-.8 .5zM229 79.8l.9 .5-.9 .4zM239.2 86.1l.9 .5-.9 .5z" fill="#000"/>
<text font-size="6.4" x="278.5" y="237.9">POWER FUSE BOX - ASSEMBLY</text>
<g font-size="5">
<text x="146.1" y="18.7">HARNESS WIRES AT THE BUS STUDS (COVER OFF)</text>
<text x="339.8" y="249.4">AG</text>
</g>
<g font-size="4.4">
<text x="271.1" y="225.2">ST185 CELICA GT-FOUR - LINK ECU CONVERSION</text>
<text x="269.7" y="249.2">ST185-FB-100P</text>
</g>
<g font-size="4.2">
<text x="378.4" y="249.1">SEE BOM</text>
<text x="255.5" y="259.1">1:2</text>
<text x="280.7" y="258.8">mm</text>
<text x="331" y="259.1">3 OF 9</text>
<text x="399.6" y="259.1">DG</text>
</g>
<text font-size="3.9" x="356.5" y="259">2026-11-21</text>
<g font-size="3.6">
<text x="196.6" y="23.6">TOP VIEW SCALE 1:2</text>
<text x="300.9" y="258.7">B (11x17)</text>
</g>
<g font-size="3.5">
<text x="34.6" y="8.8">8</text>
<text x="86.1" y="8.8">7</text>
<text x="137.6" y="8.8">6</text>
<text x="189.1" y="8.7">5</text>
<text x="240.5" y="8.8">4</text>
<text x="292" y="8.8">3</text>
<text x="343.5" y="8.8">2</text>
<text x="395" y="8.8">1</text>
<text x="6.2" y="43.7">D</text>
<text x="423" y="43.7">D</text>
<text x="6.3" y="108.5">C</text>
<text x="423.1" y="108.5">C</text>
<text x="6.3" y="173.4">B</text>
<text x="423.1" y="173.4">B</text>
<text x="6.3" y="238.2">A</text>
<text x="423.1" y="238.2">A</text>
<text x="34.6" y="273.2">8</text>
<text x="86.1" y="273.2">7</text>
<text x="137.6" y="273.2">6</text>
<text x="189.1" y="273.1">5</text>
<text x="240.5" y="273.2">4</text>
<text x="292" y="273.2">3</text>
<text x="343.5" y="273.2">2</text>
<text x="395" y="273.2">1</text>
</g>
<g font-size="3.1">
<text x="153.8" y="234.4">UNLESS OTHERWISE SPECIFIED:</text>
<text x="153.8" y="238.9">DIMENSIONS ARE IN MILLIMETERS</text>
<text x="153.8" y="242.7">TOLERANCES:</text>
<text x="155.7" y="246.6">X</text>
<text x="155.7" y="250.4">X.XX ±0.05</text>
<text x="162.7" y="246.6">±0.5</text>
<text x="175.9" y="246.6">X.X ±0.2</text>
<text x="178.2" y="250.4">ANGLES ±0.5°</text>
<text x="153.8" y="253.9">SURFACE FINISH Ra 3.2 µm</text>
<text x="153.8" y="258">INTERPRET PER ASME Y14.5-2018</text>
</g>
<g font-size="2.5">
<text x="284.3" y="73.7">POWER box + bar, RADLOK+ stud &gt; Firewall battery + connector</text>
<text x="284.3" y="76.9">(cabin side) 1</text>
<text x="64.8" y="79.7">POWER box NEG bar, GND ID stud &gt; Ground stud ID, LH kick</text>
<text x="64.8" y="82.7">panel</text>
<text x="284.3" y="81.4">POWER NEG bar GND stud &gt; K-ON 85</text>
<text x="70.7" y="86.9">POWER box NEG bar, RADLOK- stud &gt; Firewall battery -</text>
<text x="284.3" y="85.5">POWER box NEG bar, GND stud, ring 3 of 3 &gt; Cabin ground</text>
<text x="284.3" y="88.7">splice (glove box, beside the POWER box)</text>
<text x="69.2" y="94.4">POWER box NEG bar, BAT- stud &gt; Battery - post (trunk)</text>
<text x="70.7" y="90.1">connector (cabin side) 1</text>
<text x="284.3" y="92.9">POWER box NEG bar, GND stud, ring 1 of 3 &gt; ECU power ground</text>
<text x="284.3" y="96">splice</text>
<text x="284.3" y="100.4">POWER box NEG bar, GND IG stud &gt; Ground bolt IG, RH kick</text>
<text x="284.3" y="103.4">panel (R/B No.4 set bolt)</text>
<text x="284.3" y="107.6">POWER box + bar, BAT+ IN stud &gt; Battery kill switch (trunk)</text>
<text x="284.3" y="111">MAIN2</text>
<text x="244.8" y="220.6">COMPANY / PROJECT</text>
<text x="244.8" y="230.9">TITLE</text>
<text x="244.8" y="244.8">PART / DWG NO.</text>
<text x="334.8" y="244.9">REV</text>
<text x="354.8" y="244.9">MATERIAL</text>
<text x="244.8" y="254.9">SCALE</text>
<text x="274.8" y="254.9">UNITS</text>
<text x="296.8" y="254.9">SIZE</text>
<text x="324.8" y="254.9">SHEET</text>
<text x="352.8" y="254.9">DATE</text>
<text x="384.8" y="254.9">DRAWN</text>
<text x="244.8" y="264.9">SOURCE</text>
<text x="253.4" y="267.2">C:\\projects\\active\\st185-link-ecu-confg\\cad\\fusebox\\rev8\\ST185_fusebox_rev8_assembly.step</text>
<text x="300.9" y="267.2">i</text>
<text x="403.5" y="266.3">3RD ANGLE</text>
</g>
</svg>
